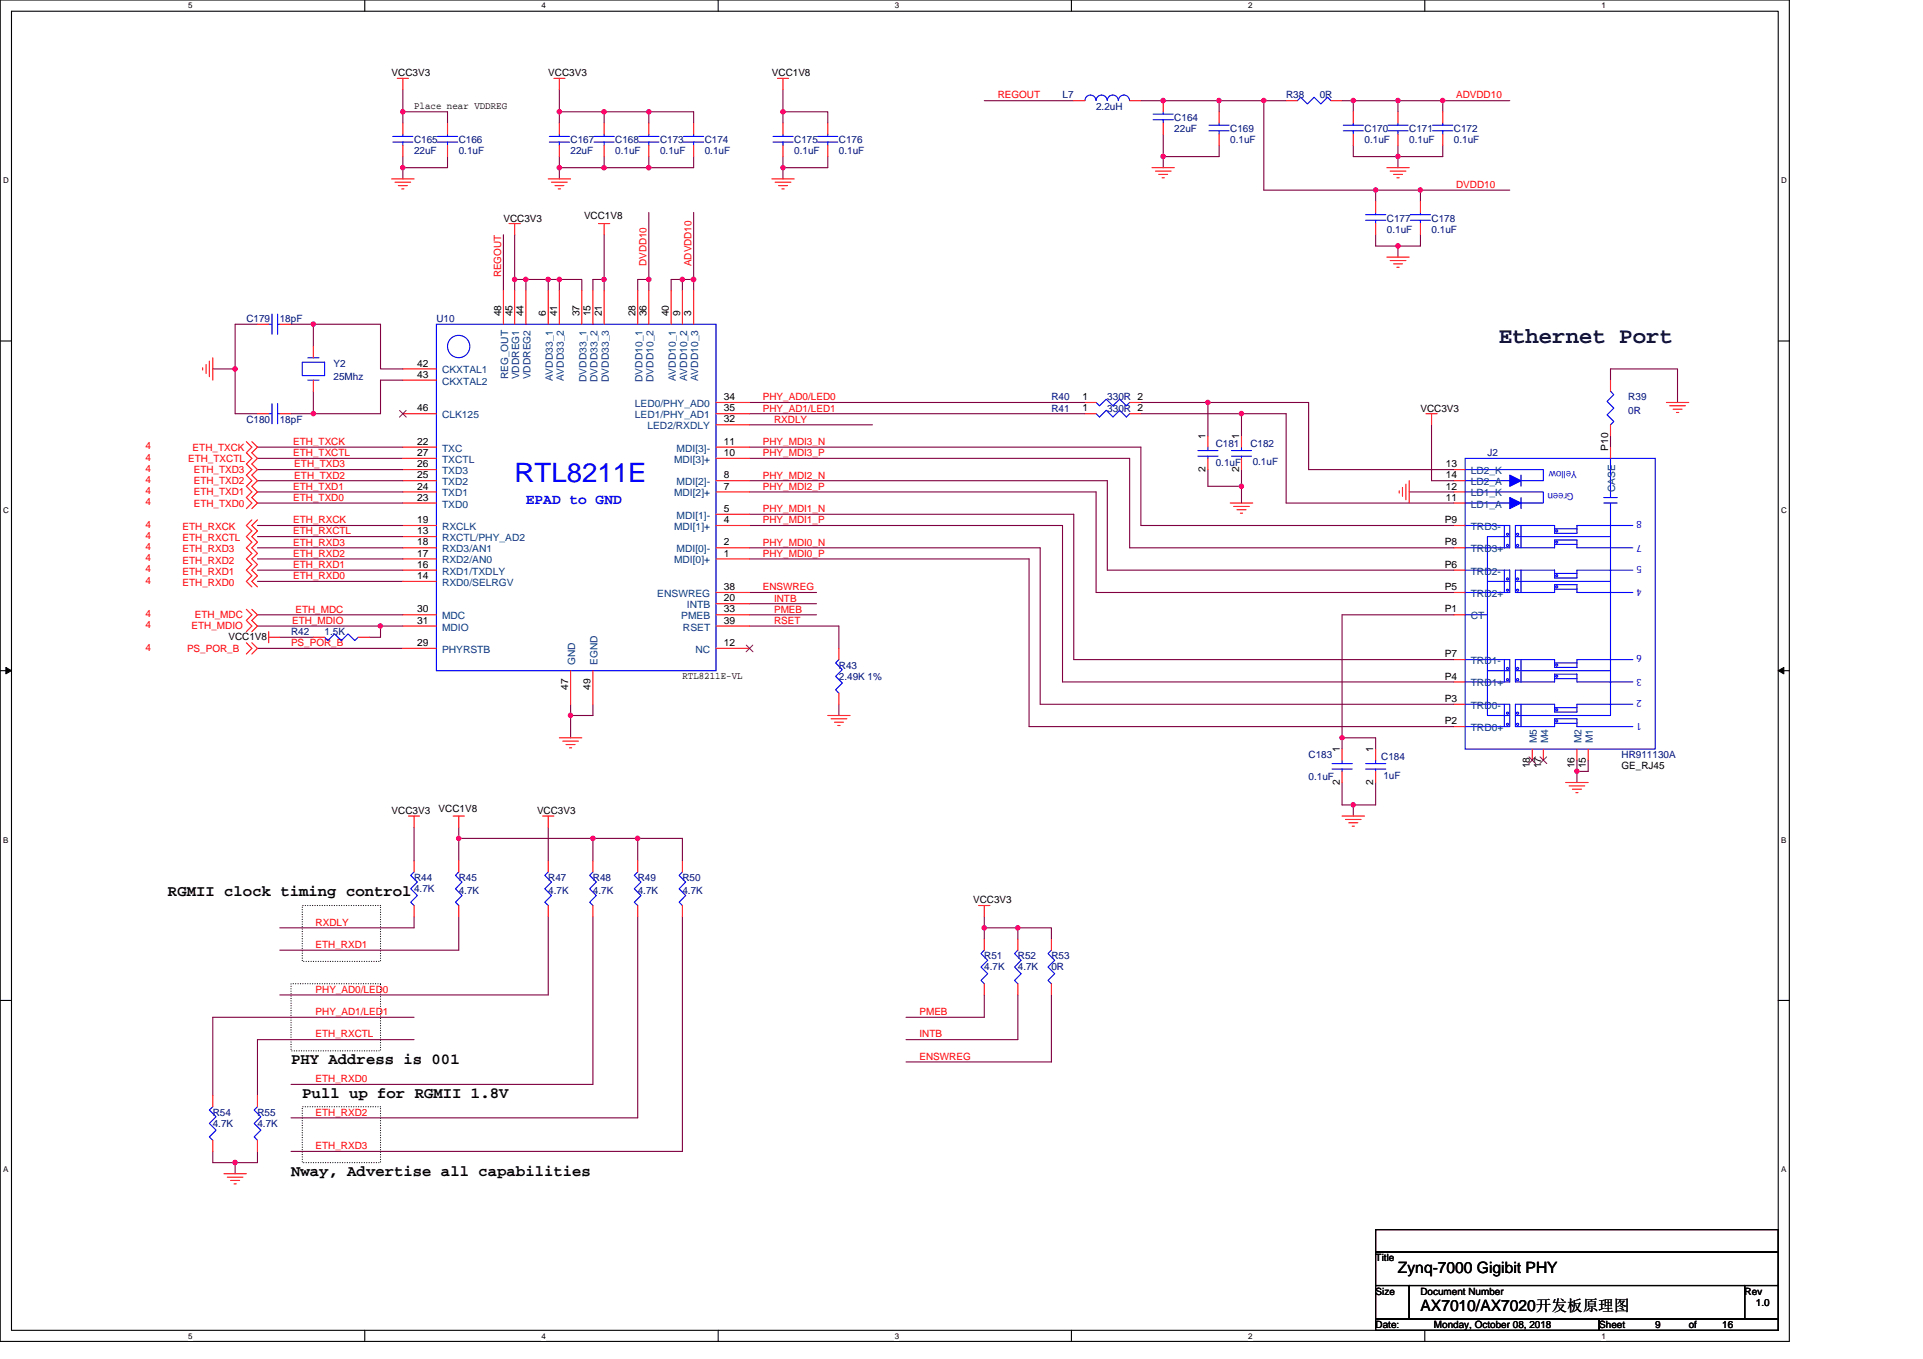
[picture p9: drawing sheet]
<svg xmlns="http://www.w3.org/2000/svg" width="297mm" height="210mm" viewBox="0 0 297 210" stroke-linecap="round" stroke-linejoin="round" font-family="sans-serif">
<path d="M0 0h276.4v207.3h-276.4zM1.8 1.7h272.9v203.8h-272.9z" fill="none" stroke="#000" stroke-width=".17"/>
<g fill="#fff">
<path d="M29.1 .2h.6v1.4h-.6z"/>
<path d="M29.1 205.7h.6v1.4h-.6z"/>
</g>
<path d="M56.3 0v1.7M56.3 205.5v1.8" fill="none" stroke="#000" stroke-width=".17"/>
<g fill="#fff">
<path d="M83.6 .2h.7v1.4h-.7z"/>
<path d="M83.6 205.7h.7v1.4h-.7z"/>
</g>
<path d="M110.9 0v1.7M110.9 205.5v1.8" fill="none" stroke="#000" stroke-width=".17"/>
<g fill="#fff">
<path d="M138.2 .2h.7v1.4h-.7z"/>
<path d="M138.2 205.7h.7v1.4h-.7z"/>
</g>
<path d="M165.5 0v1.7M165.5 205.5v1.8" fill="none" stroke="#000" stroke-width=".17"/>
<g fill="#fff">
<path d="M192.8 .2h.6v1.4h-.6z"/>
<path d="M192.8 205.7h.6v1.4h-.6z"/>
</g>
<path d="M220.1 0v1.7M220.1 205.5v1.8" fill="none" stroke="#000" stroke-width=".17"/>
<g fill="#fff">
<path d="M247.4 .2h.6v1.4h-.6z"/>
<path d="M247.4 205.7h.6v1.4h-.6z"/>
<path d="M.5 27.2h.8v1.4h-.8z"/>
<path d="M275.1 27.2h.9v1.4h-.9z"/>
<path d="M.5 78.1h.8v1.4h-.8z"/>
<path d="M275.1 78.1h.9v1.4h-.9z"/>
</g>
<path d="M0 52.7h1.8M274.7 52.7h1.7" fill="none" stroke="#000" stroke-width=".17"/>
<g fill="#fff">
<path d="M.5 129.1h.8v1.4h-.8z"/>
<path d="M275.1 129.1h.8v1.4h-.8z"/>
</g>
<path d="M0 103.6h1.8M274.7 103.6h1.7" fill="none" stroke="#000" stroke-width=".17"/>
<path d="M.9 103.1l.9 .5-.9 .5zM274.7 103.6l.8-.5v1z" fill="#000" stroke="#000" stroke-width=".15"/>
<g fill="#fff">
<path d="M.5 180h.8v1.4h-.8z"/>
<path d="M275.1 180h.8v1.4h-.8z"/>
</g>
<path d="M0 154.6h1.8M274.7 154.6h1.7M212.5 190h62.2v3.5h-62.2zM212.5 193.5h62.2v5.1h-62.2zM212.5 198.6h5.2v5.2h-5.2zM217.7 198.6h51.8v5.2h-51.8zM269.5 198.6h5.2v5.2h-5.2zM212.5 203.8h34.5v1.7h-34.5zM247 203.8h27.7v1.7h-27.7z" fill="none" stroke="#000" stroke-width=".17"/>
<path d="M46.7 139.9h12.1v8.6h-12.1zM45 152h13.8v10.4h-13.8zM46.7 171h12.1v8.6h-12.1z" fill="none" stroke="#000" stroke-width=".17" stroke-dasharray="0 .3"/>
<g fill="none" stroke="#800040" stroke-width=".17">
<path d="M62.2 17.3h6.9v1.7M62.2 17.3v1.7M62.2 13.8v3.5M86.4 13.8v3.5M86.4 17.3h6.9M86.4 17.3v1.7M93.3 17.3h6.9M93.3 17.3v1.7M100.2 17.3h6.9v1.7M100.2 17.3v1.7M120.9 17.3h7v1.7M120.9 13.8v5.2"/>
<path d="M152 15.6h13.9M176.2 15.6h12.1M188.3 15.6h6.9M188.3 15.6v1.7M195.2 15.6h3.5M195.2 15.6v13.8h17.3M207.3 15.6h1.7M209 15.6h6.9M209 15.6v1.7M215.9 15.6h7M215.9 15.6v1.7M222.9 15.6v1.7"/>
<path d="M222.9 15.6h10.3M62.2 24.2v1.7M62.2 25.9v1.7M69.1 24.2v1.7h-6.9M77.8 36.3v8.6M79.5 36.3v6.9M86.4 25.9h6.9M86.4 24.2v1.7M86.4 25.9v1.7M93.3 36.3v8.6M93.3 25.9h6.9M93.3 24.2v1.7"/>
<path d="M100.2 24.2v1.7M100.2 32.8v10.4M107.1 24.2v1.7h-6.9M107.1 32.8v10.4M120.9 24.2v1.7M120.9 25.9v1.7M127.9 24.2v1.7h-7M179.7 20.7v3.5M179.7 24.2v1.7M188.3 22.5v1.7h-8.6M209 22.5v1.7h6.9M212.5 29.4h6.9"/>
<path d="M212.5 29.4v1.7M212.5 36.3v1.7h3.4M215.9 22.5v1.7M215.9 38v1.7M215.9 24.2v1.7M219.4 29.4h13.8M219.4 29.4v1.7M219.4 36.3v1.7h-3.5M222.9 22.5v1.7h-7M32.9 57h3.4M36.3 57v6.9h3.5M39.8 50.1h-3.5v6.9"/>
<path d="M45 50.1h3.4M48.4 50.1h10.4v6.9h3.4M48.4 50.1v3.5M62.2 58.7h-3.4v5.2h-10.4M79.5 43.2h1.7M79.5 43.2v1.7M81.2 43.2h3.5v1.7M81.2 43.2v1.7M84.7 43.2h1.7v1.7M86.4 43.2h3.5v1.7M93.3 43.2h-1.7v1.7M100.2 43.2h-1.7v1.7"/>
<path d="M100.2 43.2v1.7M105.4 43.2v1.7M105.4 43.2h1.7M105.4 43.2h-1.7v1.7M107.1 43.2v1.7M248.8 58.7v-1.7h10.3v5.2M39.8 72.6h22.4M39.8 70.8h22.4M39.8 69.1h22.4M39.8 77.7h22.4M39.8 76h22.4M39.8 74.3h22.4"/>
<path d="M45 63.9h3.4M48.4 60.5v3.4M115.8 63.9h51.8M115.8 70.8h58.7v13.8h50.1M115.8 65.6h19M115.8 79.5h50.1v22.4h58.7M115.8 69.1h60.4v12.1h48.4M115.8 76h53.5v15.5h55.3M115.8 74.3h55.2v13.8h53.6M115.8 62.2h51.8M176.2 62.2h10.4M176.2 63.9h15.6"/>
<path d="M186.6 62.2h15.5v10.4h22.5M186.6 62.2v5.2M186.6 72.6v2.5h5.2M191.8 72.6v2.5M191.8 63.9h6.9v13.8h25.9M191.8 75.1v2.6M191.8 63.9v3.5M217.7 76h6.9M221.1 65.6v8.7h3.5M248.8 67.4v1.7M39.8 95h22.4M39.8 96.7h19v1.8h-1.8"/>
<path d="M39.8 82.9h22.4M39.8 89.8h22.4M39.8 84.6h22.4M39.8 86.4h22.4M39.8 88.1h22.4M39.8 81.2h22.4M43.2 98.5h5.2M58.8 96.7h3.4M115.8 96.7h13.8v3.5M115.8 84.6h44.9v24.2h63.9M115.8 81.2h48.3v24.2h60.5M115.8 86.4h43.2v25.9h65.6"/>
<path d="M115.8 93.3h10.3M115.8 95h10.3M115.8 91.5h10.3M224.6 95h-17.3v19M39.8 100.2h22.4M88.1 110.6v3.4M88.1 108.8v1.8M91.6 108.8v1.8h-3.5M129.6 108.8v1.8M207.3 114v1.7M207.3 114h5.2v1.7M243.6 119.2v1.7"/>
<path d="M243.6 117.5v1.7M245.3 117.5v1.7h-1.7M64 127.8v5.2M70.9 127.8v1.7M70.9 129.5h20.7M70.9 129.5v3.5M84.7 127.8v5.2M91.6 129.5h6.9M91.6 129.5v3.5M98.5 129.5h6.9v3.5M98.5 129.5v3.5M207.3 120.9v3.5h1.7"/>
<path d="M209 124.4v1.7M212.5 120.9v3.5h-3.5M64 157.2h-31.1v12.1M64 141.6v1.8h-20.8M70.9 141.6v5.2h-27.7M84.7 141.6v12.1h-41.5M91.6 141.6v26h-46.6M98.5 141.6v31.1h-53.5M105.4 141.6v36.3h-60.4M152 143.4v1.7M152 141.6v1.8M152 153.7v3.5h-12"/>
<path d="M152 143.4h5.2v1.7M157.2 153.7v6.9h-17.2M157.2 143.4h5.2v1.7M162.4 153.7v10.4h-22.4M32.9 177.9v1.7h3.4M36.3 179.6v1.8M39.8 177.9v1.7h-3.5M64 160.6h-24.2v8.7"/>
</g>
<g fill="#f0f" stroke="#f0f" stroke-width=".17">
<circle cx="222.8" cy="15.5" r=".34"/>
<circle cx="209" cy="15.5" r=".34"/>
<circle cx="215.9" cy="24.2" r=".34"/>
<circle cx="219.4" cy="29.4" r=".34"/>
<circle cx="215.9" cy="38" r=".34"/>
<circle cx="212.5" cy="29.4" r=".34"/>
<circle cx="215.9" cy="15.5" r=".34"/>
<circle cx="62.2" cy="17.3" r=".34"/>
<circle cx="179.7" cy="15.5" r=".34"/>
<circle cx="179.7" cy="24.2" r=".34"/>
<circle cx="62.2" cy="25.9" r=".34"/>
<circle cx="93.3" cy="25.9" r=".34"/>
<circle cx="86.4" cy="25.9" r=".34"/>
<circle cx="93.3" cy="17.3" r=".34"/>
<circle cx="86.4" cy="17.3" r=".34"/>
<circle cx="100.2" cy="17.3" r=".34"/>
<circle cx="100.2" cy="25.9" r=".34"/>
<circle cx="120.9" cy="17.3" r=".34"/>
<circle cx="120.9" cy="25.9" r=".34"/>
<circle cx="188.3" cy="15.5" r=".34"/>
<circle cx="209" cy="124.4" r=".34"/>
<circle cx="186.6" cy="62.2" r=".33"/>
<circle cx="191.8" cy="75.1" r=".33"/>
<circle cx="191.7" cy="63.9" r=".34"/>
<circle cx="243.6" cy="119.2" r=".34"/>
<circle cx="207.3" cy="114" r=".33"/>
<circle cx="48.4" cy="50.1" r=".34"/>
<circle cx="36.3" cy="57" r=".34"/>
<circle cx="48.4" cy="63.9" r=".34"/>
<circle cx="79.5" cy="43.2" r=".34"/>
<circle cx="88.1" cy="110.5" r=".34"/>
<circle cx="58.8" cy="96.7" r=".33"/>
<circle cx="100.2" cy="43.2" r=".34"/>
<circle cx="93.3" cy="43.2" r=".34"/>
<circle cx="84.7" cy="43.2" r=".34"/>
<circle cx="81.2" cy="43.2" r=".34"/>
<circle cx="86.4" cy="43.2" r=".34"/>
<circle cx="107.1" cy="43.2" r=".34"/>
<circle cx="105.4" cy="43.2" r=".34"/>
<circle cx="36.3" cy="179.6" r=".34"/>
<circle cx="98.5" cy="129.5" r=".34"/>
<circle cx="91.6" cy="129.5" r=".34"/>
<circle cx="70.8" cy="129.5" r=".34"/>
<circle cx="157.2" cy="143.4" r=".34"/>
<circle cx="152" cy="143.4" r=".34"/>
<circle cx="195.2" cy="15.5" r=".34"/>
</g>
<g fill="none" stroke="#f00" stroke-width=".17">
<path d="M61.4 12.1h1.7M62.2 12.1v1.7M62.2 19v1.7M69.1 19v1.7M85.6 12.1h1.7M86.4 12.1v1.7M86.4 19v1.7M93.3 19v1.7M100.2 19v1.7M107.1 19v1.7M120.1 12.1h1.7M120.9 12.1v1.7"/>
<path d="M120.9 19v1.7M127.9 19v1.7M165.9 15.6h1.7M174.5 15.6h1.7M179.7 15.6v1.7M179.7 19v1.7M188.3 17.3v1.7M198.7 15.6h1.7M205.6 15.6h1.7M209 17.3v1.7M215.9 17.3v1.7M222.9 17.3v1.7"/>
<path d="M60.5 27.6h3.5M61 28.2h2.4M61.5 28.7h1.4M62.1 29.2h.3M62.2 22.5v1.7M69.1 22.5v1.7M78.6 34.5h1.8M79.5 34.5v1.8M84.7 27.6h3.4M85.2 28.2h2.4M85.7 28.7h1.4M86.2 29.2h.4"/>
<path d="M86.4 22.5v1.7M92.5 34.5h1.7M93.3 22.5v1.7M93.3 34.5v1.8M100.2 22.5v1.7M107.1 22.5v1.7M119.2 27.6h3.5M119.7 28.2h2.5M120.3 28.7h1.3M120.8 29.2h.3M120.9 22.5v1.7M127.9 22.5v1.7"/>
<path d="M177.9 25.9h3.5M178.5 26.4h2.4M179 26.9h1.4M179.5 27.5h.3M188.3 20.7v1.8M209 20.7v1.8M212.5 31.1v1.7M212.5 34.5v1.8M214.2 25.9h3.5M214.2 39.7h3.5M214.7 26.4h2.5M215.3 26.9h1.3"/>
<path d="M215.8 27.5h.3M215.9 20.7v1.8M219.4 31.1v1.7M219.4 34.5v1.8M222.9 20.7v1.8M31.3 56.8v.4M31.8 56.3v1.4M32.3 55.8v2.4M32.9 55.3v3.4M39.8 50.1h1.7M43.2 50.1h1.8M48.4 53.6v1.7"/>
<path d="M48.4 58.7v1.8M62.2 57h5.2M62.2 58.7h5.2M77.8 44.9v5.2M79.5 44.9v5.2M81.2 44.9v5.2M84.7 44.9v5.2M86.4 44.9v5.2M89.9 44.9v5.2M91.6 44.9v5.2M93.3 44.9v5.2M98.5 44.9v5.2"/>
<path d="M100.2 44.9v5.2M103.7 44.9v5.2M105.4 44.9v5.2M107.1 44.9v5.2M214.7 40.3h2.5M215.3 40.8h1.3M215.8 41.3h.3M248.8 58.7v1.8M38.1 68.2l.8 .9-.8 .9 .8 .8-.8 .9 .8 .9-.8 .8 .8 .9-.8 .8 .8 .9-.8 .9 .8 .8-.8 .9M38.9 68.2l.9 .9-.9 .9 .9 .8-.9 .9 .9 .9-.9 .8 .9 .9-.9 .8 .9 .9-.9 .9 .9 .8-.9 .9M39.8 63.9h1.7M43.2 63.9h1.8"/>
<path d="M62.2 69.1h5.2M62.2 77.7h5.2M62.2 76h5.2M62.2 74.3h5.2M62.2 72.6h5.2M62.2 70.8h5.2M62.2 63.9h5.2M110.6 79.5h5.2M110.6 76h5.2M110.6 74.3h5.2M110.6 70.8h5.2M110.6 69.1h5.2"/>
<path d="M110.6 65.6h5.2M110.6 62.2h5.2M110.6 63.9h5.2M167.6 63.9h1.7M167.6 62.2h1.7M174.5 63.9h1.7M174.5 62.2h1.7M186.6 67.4v1.7M186.6 70.8v1.8M190 77.7h3.5M190.6 78.3h2.4M191.1 78.8h1.4"/>
<path d="M191.6 79.3h.3M191.8 67.4v1.7M191.8 70.8v1.8M216.1 75.8v.4M216.6 75.3v1.4M217.2 74.8v2.4M217.7 74.3v3.4M220.3 63.9h1.7M221.1 63.9v1.7M224.6 77.7h1.7M224.6 76h1.7M224.6 74.3h1.7"/>
<path d="M224.6 72.6h1.7M248.8 65.6v1.8M248.8 69.1v1.7M257.4 62.2h3.5M257.9 62.7h2.4M258.4 63.2h1.4M258.9 63.7h.4M38.1 94.1l.8 .9-.8 .9 .8 .8-.8 .9M38.1 99.3l.8 .9-.8 .8M38.9 80.3l-.8 .9 .8 .8-.8 .9 .8 .9-.8 .8 .8 .9-.8 .9 .8 .8-.8 .9 .8 .9-.8 .8 .8 .9M38.9 94.1l.9 .9-.9 .9 .9 .8-.9 .9M38.9 99.3l.9 .9-.9 .8"/>
<path d="M39.8 80.3l-.9 .9 .9 .8-.9 .9 .9 .9-.9 .8 .9 .9-.9 .9 .9 .8-.9 .9 .9 .9-.9 .8 .9 .9M41.5 98.5h1.7M41.5 97.6v1.7M48.4 98.5h1.7M55.3 98.5h1.7M62.2 82.9h5.2M62.2 89.8h5.2M62.2 88.1h5.2M62.2 86.4h5.2M62.2 84.6h5.2M62.2 81.2h5.2M62.2 95h5.2"/>
<path d="M62.2 96.7h5.2M110.6 86.4h5.2M110.6 84.6h5.2M110.6 81.2h5.2M110.6 93.3h5.2M110.6 95h5.2M110.6 91.5h5.2M110.6 96.7h5.2M224.6 91.5h1.7M224.6 88.1h1.7M224.6 84.6h1.7M224.6 81.2h1.7"/>
<path d="M224.6 95h1.7M62.2 100.2h5.2M86.4 114h3.5M86.9 114.5h2.4M87.4 115h1.4M88 115.5h.3M88.1 103.6v5.2M91.6 103.6v5.2M110.6 100.2h5.2M127.9 110.6h3.4M128.4 111.1h2.4M128.9 111.6h1.4"/>
<path d="M129.4 112.1h.4M129.6 107.1v1.7M129.6 100.2v1.7M207.3 115.7v1.8M207.3 119.2v1.7M212.5 115.7v1.8M212.5 119.2v1.7M224.6 112.3h1.7M224.6 108.8h1.7M224.6 105.4h1.7M224.6 101.9h1.7M236.7 115.7v1.8"/>
<path d="M238.4 115.7v1.8M243.6 115.7v1.8M245.3 115.7v1.8M63.1 126.1h1.7M64 126.1v1.7M64 139.9v1.7M64 133v1.7M70 126.1h1.7M70.9 126.1v1.7M70.9 139.9v1.7M70.9 133v1.7M83.8 126.1h1.8"/>
<path d="M84.7 126.1v1.7M84.7 139.9v1.7M84.7 133v1.7M91.6 139.9v1.7M91.6 133v1.7M98.5 139.9v1.7M98.5 133v1.7M105.4 139.9v1.7M105.4 133v1.7M151.2 139.9h1.7M152 139.9v1.7M207.3 126.1h3.5"/>
<path d="M207.8 126.6h2.4M208.3 127.1h1.4M208.9 127.7h.3M241.8 120.9h3.5M242.4 121.4h2.4M242.9 121.9h1.4M243.4 122.5h.4M152 152v1.7M152 145.1v1.7M157.2 152v1.7M157.2 145.1v1.7M162.4 152v1.7"/>
<path d="M162.4 145.1v1.7M32.9 176.2v1.7M32.9 169.3v1.7M39.8 176.2v1.7M39.8 169.3v1.7M34.6 181.4h3.5M35.1 181.9h2.4M35.6 182.4h1.4M36.1 182.9h.4"/>
</g>
<g fill="none" stroke="#00f" stroke-width=".17">
<path d="M167.6 15.5a.85 .85 0 0 1 .8-.8 .85 .85 0 0 1 .9 .8 .87 .87 0 0 1 .9-.8 .87 .87 0 0 1 .8 .8 .86 .86 0 0 1 .9-.8 .86 .86 0 0 1 .8 .8M172.8 15.5a.86 .86 0 0 1 .8-.8 .86 .86 0 0 1 .9 .8M178.1 18.5h3.1M178.1 17.6h3.1M179.7 17.3v.3M179.7 18.5v.5M186.7 19.3h3.2M188.3 19v.3M200.4 15.6l.5-.6 1 1.1 1.1-1.1 1 1.1 1.1-1.1 .5 .6M207.5 19.3h3.1M209 19v.3M214.4 19.3h3.1"/>
<path d="M215.9 19v.3M221.3 19.3h3.1M222.9 19v.3M60.7 21.9h3.1M60.7 21.1h3.1M62.2 20.7v.4M62.2 21.9v.6M67.6 21.9h3.1M67.6 21.1h3.1M69.1 20.7v.4M69.1 21.9v.6M84.9 21.9h3.1"/>
<path d="M84.9 21.1h3.1M86.4 20.7v.4M86.4 21.9v.6M91.8 21.9h3.1M91.8 21.1h3.1M93.3 20.7v.4M93.3 21.9v.6M98.7 21.9h3.1M98.7 21.1h3.1M100.2 20.7v.4M100.2 21.9v.6M105.6 21.9h3.1"/>
<path d="M105.6 21.1h3.1M107.1 20.7v.4M107.1 21.9v.6M119.4 21.9h3.1M119.4 21.1h3.1M120.9 20.7v.4M120.9 21.9v.6M126.3 21.9h3.1M126.3 21.1h3.1M127.9 20.7v.4M127.9 21.9v.6M186.7 20.2h3.2"/>
<path d="M188.3 20.2v.5M207.5 20.2h3.1M209 20.2v.5M210.9 34h3.2M210.9 33.2h3.2M212.5 32.8v.4M212.5 34v.5M214.4 20.2h3.1M215.9 20.2v.5M217.8 34h3.2M217.8 33.2h3.2M219.4 32.8v.4"/>
<path d="M219.4 34v.5M221.3 20.2h3.1M222.9 20.2v.5M41.5 50.1h.5M42 48.5v3.1M42.9 50.1h.3M42.9 48.5v3.1M46.7 56h3.4v2h-3.4zM47.5 55.3h1.8M47.5 58.7h1.8M67.4 50.1h43.2v53.5h-43.2zM41.5 63.9h.5"/>
<path d="M42 62.4v3.1M42.9 63.9h.3M42.9 62.4v3.1M174.5 63.9l-.5 .5-1.1-1-1 1-1-1-1.1 1-.5-.5M174.5 62.2l-.5 .5-1.1-1-1 1-1-1-1.1 1-.5-.5M185 69.6h3.1M185 70.5h3.1M186.6 69.1v.5M186.6 70.5v.3M190.2 69.6h3.1M190.2 70.5h3.1M191.8 69.1v.5"/>
<path d="M191.8 70.5v.3M226.3 70.8h29.4v44.9h-29.4zM226.3 76h12.1v1.7h-12.1M226.3 72.6h12.1v1.7h-12.1M234.9 76.9v1.7M234.9 73.4v1.7M247.7 76.9h2.1M247.7 77.7h2.1M248.8 70.8v6.1M248.8 77.7v32.9h-14.7M248.8 60.5l.5 .5-1.1 1 1.1 1.1-1.1 1 1.1 1-.5 .5M50.1 98.5l.5 .5 1.1-1.1 1 1.1 1.1-1.1 1 1.1 .5-.5"/>
<path d="M226.3 95h3.5M226.3 88.1h6.9v3.4h-6.9M226.3 81.2h6.9v3.4h-6.9M229.8 89.8h3.4M232.4 88.1v3.4M232.4 81.2v3.4M232.7 91.1h.3v.2h-.3zM232.7 84.2h.3v.2h-.3zM232.7 89.3h.3v.3h-.3zM232.7 82.4h.3v.3h-.3zM233.2 82.9h-3.4v27.7h3.4M234.1 89.8h14.7"/>
<path d="M234.1 82.9h14.7M234.3 89.3h.2v.3h-.2zM234.3 91.1h.2v.2h-.2zM234.3 82.4h.2v.3h-.2zM234.9 88.1v3.4M234.9 81.2v3.4M240.1 91h3.5M240.1 84.1h3.5M240.1 88.6h3.5M240.1 81.7h3.5M240.3 88.8h.3v.3h-.3zM240.3 90.6h.3v.2h-.3z"/>
<path d="M240.3 81.9h.3v.3h-.3zM240.3 83.7h.3v.2h-.3zM252.2 88.1h-8.6v1.2h-3.5v-1.2h-6v3.4h6v-1.2h3.5v1.2h8.6M252.2 81.2h-8.6v1.2h-3.5v-1.2h-6v3.4h6v-1.2h3.5v1.2h8.6M129.6 101.9l-.5 .5 1 1.1-1 1 1 1-1 1.1 .5 .5M205.8 118h3.1M205.8 118.8h3.1M207.3 117.5v.5M207.3 118.8v.4M210.9 118h3.2M210.9 118.8h3.2M212.5 117.5v.5"/>
<path d="M212.5 118.8v.4M226.3 108.8h6.9v3.5h-6.9M226.3 101.9h6.9v3.5h-6.9M229.8 103.6h3.4M232.4 108.8v3.5M232.4 101.9v3.5M232.7 111.8h.3v.2h-.3zM232.7 110.1h.3v.2h-.3zM232.7 104.9h.3v.2h-.3zM232.7 103.2h.3v.2h-.3zM234.1 103.6h14.7M234.3 111.8h.2v.2h-.2z"/>
<path d="M234.3 103.2h.2v.2h-.2zM234.3 104.9h.2v.2h-.2zM234.9 108.8v3.5M234.9 101.9v3.5M240.1 111.8h3.5M240.1 109.3h3.5M240.1 104.9h3.5M240.1 102.4h3.5M240.3 111.3h.3v.2h-.3zM240.3 109.6h.3v.2h-.3zM240.3 102.6h.3v.3h-.3zM240.3 104.4h.3v.2h-.3z"/>
<path d="M252.2 108.8h-8.6v1.2h-3.5v-1.2h-6v3.5h6v-1.2h3.5v1.2h8.6M252.2 101.9h-8.6v1.2h-3.5v-1.2h-6v3.5h6v-1.2h3.5v1.2h8.6M64 134.7l-.6 .6 1.1 1-1.1 1 1.1 1.1-1.1 1 .6 .5M70.9 134.7l-.5 .6 1 1-1 1 1 1.1-1 1 .5 .5M84.7 134.7l-.5 .6 1 1-1 1 1 1.1-1 1 .5 .5M91.6 134.7l-.5 .6 1 1-1 1 1 1.1-1 1 .5 .5M98.5 134.7l-.5 .6 1 1-1 1 1 1.1-1 1 .5 .5M105.4 134.7l-.5 .6 1 1-1 1 1 1.1-1 1 .5 .5M152 146.8l-.5 .5 1.1 1.1-1.1 1 1.1 1.1-1.1 1 .5 .5M157.2 146.8l-.5 .5 1 1.1-1 1 1 1.1-1 1 .5 .5M162.4 146.8l-.5 .5 1 1.1-1 1 1 1.1-1 1 .5 .5M32.9 171l-.6 .5 1.1 1.1-1.1 1 1.1 1-1.1 1.1 .6 .5"/>
<path d="M39.8 171l-.5 .5 1 1.1-1 1 1 1-1 1.1 .5 .5"/>
<circle cx="70.8" cy="53.5" r="1.73"/>
<circle cx="234.4" cy="84.3" r=".17"/>
<circle cx="234.4" cy="110.2" r=".17"/>
</g>
<path d="M61.7 63.4l1.1 1.1M62.7 63.4l-1 1.1M115.3 99.7l1 1M116.3 99.7l-1.1 1M236.2 116.9l1 1.1M237.2 116.9l-1 1.1M237.9 116.9l1 1.1M238.9 116.9l-1 1.1" fill="none" stroke="#804000" stroke-width=".15"/>
<g fill="#00f" stroke="#00f" stroke-width=".17">
<path d="M233.2 76.9l1.7 .8-1.7 .9z" fill-rule="evenodd"/>
<path d="M233.2 73.4l1.7 .9-1.7 .8z" fill-rule="evenodd"/>
</g>
<text font-size="4.1" fill="#00f" x="79.5" y="74.5">RTL8211E</text>
<text font-size="3.5" fill="#000040" x="231.5" y="53">Ethernet Port</text>
<g font-size="2.4">
<text x="25.9" y="138.5">RGMII clock timing control</text>
<text x="45" y="164.4">PHY Address is 001</text>
<text x="46.7" y="169.6">Pull up for RGMII 1.8V</text>
<text x="45" y="181.7">Nway, Advertise all capabilities</text>
<text x="215.9" y="196.7">Zynq-7000 Gigibit PHY</text>
<text x="219.4" y="202.5">AX7010/AX7020开发板原理图</text>
</g>
<text font-size="2.2" fill="#00f" x="81.2" y="77.9">EPAD to GND</text>
<g font-size="1.5">
<text x="60.5" y="11.8">VCC3V3</text>
<text x="84.7" y="11.8">VCC3V3</text>
<text x="119.2" y="11.8">VCC1V8</text>
<text x="64" y="16.8">Place near VDDREG</text>
<text x="77.8" y="34.2">VCC3V3</text>
<text x="90.2" y="33.9">VCC1V8</text>
<text x="77.4" y="48.9" transform="rotate(-90 77.4 48.9)">48</text>
<text x="79.1" y="48.9" transform="rotate(-90 79.1 48.9)">45</text>
<text x="80.9" y="48.9" transform="rotate(-90 80.9 48.9)">44</text>
<text x="84.3" y="48.9" transform="rotate(-90 84.3 48.9)">6</text>
<text x="86" y="48.9" transform="rotate(-90 86 48.9)">41</text>
<text x="89.5" y="48.9" transform="rotate(-90 89.5 48.9)">37</text>
<text x="91.2" y="48.9" transform="rotate(-90 91.2 48.9)">15</text>
<text x="93" y="48.9" transform="rotate(-90 93 48.9)">21</text>
<text x="98.1" y="48.9" transform="rotate(-90 98.1 48.9)">28</text>
<text x="99.9" y="48.9" transform="rotate(-90 99.9 48.9)">36</text>
<text x="103.3" y="48.9" transform="rotate(-90 103.3 48.9)">40</text>
<text x="105" y="48.9" transform="rotate(-90 105 48.9)">9</text>
<text x="106.8" y="48.9" transform="rotate(-90 106.8 48.9)">3</text>
<text x="64.4" y="56.6">42</text>
<text x="64.4" y="58.4">43</text>
<text x="64.4" y="63.6">46</text>
<text x="111.8" y="61.8">34</text>
<text x="111.8" y="63.6">35</text>
<text x="111.8" y="65.3">32</text>
<text x="167.2" y="63.6">1</text>
<text x="167.2" y="61.8">1</text>
<text x="219.4" y="63.6">VCC3V3</text>
<text x="64.4" y="68.7">22</text>
<text x="64.4" y="70.5">27</text>
<text x="111.8" y="68.7">11</text>
<text x="111.8" y="70.5">10</text>
<text x="186.2" y="67.9" transform="rotate(-90 186.2 67.9)">1</text>
<text x="191.4" y="67.9" transform="rotate(-90 191.4 67.9)">1</text>
<text x="248.4" y="69.6" transform="rotate(-90 248.4 69.6)">P10</text>
<text x="64.4" y="77.4">23</text>
<text x="64.4" y="75.6">24</text>
<text x="64.4" y="73.9">25</text>
<text x="64.4" y="72.2">26</text>
<text x="111.8" y="73.9">8</text>
<text x="111.8" y="75.6">7</text>
<text x="186.2" y="72.9" transform="rotate(-90 186.2 72.9)">2</text>
<text x="191.4" y="72.9" transform="rotate(-90 191.4 72.9)">2</text>
<text x="223.3" y="77.4">11</text>
<text x="223.3" y="75.6">12</text>
<text x="223.3" y="73.9">14</text>
<text x="223.3" y="72.2">13</text>
<text x="64.4" y="82.6">13</text>
<text x="64.4" y="80.8">19</text>
<text x="111.8" y="79.1">5</text>
<text x="111.8" y="80.8">4</text>
<text x="223.2" y="80.8">P9</text>
<text x="64.4" y="89.5">14</text>
<text x="64.4" y="87.7">16</text>
<text x="64.4" y="86">17</text>
<text x="64.4" y="84.3">18</text>
<text x="111.8" y="84.3">2</text>
<text x="111.8" y="86">1</text>
<text x="223.2" y="87.7">P6</text>
<text x="223.2" y="84.3">P8</text>
<text x="64.4" y="94.6">30</text>
<text x="111.8" y="94.6">33</text>
<text x="111.8" y="91.2">38</text>
<text x="111.8" y="92.9">20</text>
<text x="223.2" y="91.2">P5</text>
<text x="223.2" y="94.6">P1</text>
<text x="35.3" y="98.8">VCC1V8</text>
<text x="64.4" y="99.8">29</text>
<text x="64.4" y="96.4">31</text>
<text x="111.8" y="96.4">39</text>
<text x="111.8" y="99.8">12</text>
<text x="223.2" y="101.6">P7</text>
<text x="87.8" y="106.6" transform="rotate(-90 87.8 106.6)">47</text>
<text x="91.2" y="106.6" transform="rotate(-90 91.2 106.6)">49</text>
<text x="105.4" y="104.9">RTL8211E-VL</text>
<text x="223.2" y="105">P4</text>
<text x="223.2" y="111.9">P2</text>
<text x="223.2" y="108.5">P3</text>
<text x="206.9" y="116.2" transform="rotate(-90 206.9 116.2)">1</text>
<text x="212.1" y="116.2" transform="rotate(-90 212.1 116.2)">1</text>
<text x="236.3" y="118.7" transform="rotate(-90 236.3 118.7)">18</text>
<text x="238" y="118.7" transform="rotate(-90 238 118.7)">17</text>
<text x="243.2" y="118.7" transform="rotate(-90 243.2 118.7)">16</text>
<text x="245" y="118.7" transform="rotate(-90 245 118.7)">15</text>
<text x="250.5" y="118.9">GE_RJ45</text>
<text x="60.5" y="125.8">VCC3V3</text>
<text x="67.8" y="125.4">VCC1V8</text>
<text x="82.9" y="125.8">VCC3V3</text>
<text x="206.9" y="121.3" transform="rotate(-90 206.9 121.3)">2</text>
<text x="212.1" y="121.3" transform="rotate(-90 212.1 121.3)">2</text>
<text x="150.3" y="139.6">VCC3V3</text>
<text x="212.5" y="194.9">Title</text>
<text x="212.5" y="200">Size</text>
<text x="219.4" y="200">Document Number</text>
<text x="269.5" y="200">Rev</text>
<text x="271.2" y="201.8">1.0</text>
<text x="212.5" y="205.2">Date:</text>
<text x="221.5" y="205.2">Monday, October 08, 2018</text>
<text x="247" y="205.2">Sheet</text>
<text x="255.7" y="205.2">9</text>
<text x="260.9" y="205.2">of</text>
<text x="266" y="205.2">16</text>
</g>
<g font-size="1.5" fill="#f00">
<text x="154.1" y="15.2">REGOUT</text>
<text x="224.9" y="15.2">ADVDD10</text>
<text x="224.9" y="29">DVDD10</text>
<text x="99.9" y="41.1" transform="rotate(-90 99.9 41.1)">DVDD10</text>
<text x="106.8" y="41.1" transform="rotate(-90 106.8 41.1)">ADVDD10</text>
<text x="77.4" y="42.8" transform="rotate(-90 77.4 42.8)">REGOUT</text>
<text x="117.8" y="63.6">PHY_AD1/LED1</text>
<text x="117.8" y="61.8">PHY_AD0/LED0</text>
<text x="119.6" y="65.3">RXDLY</text>
<text x="22.5" y="69.4">4</text>
<text x="22.5" y="71.2">4</text>
<text x="29.1" y="71.4">ETH_TXCTL</text>
<text x="29.8" y="69.6">ETH_TXCK</text>
<text x="45.3" y="70.5">ETH_TXCTL</text>
<text x="45.3" y="68.7">ETH_TXCK</text>
<text x="117.8" y="70.5">PHY_MDI3_P</text>
<text x="117.8" y="68.7">PHY_MDI3_N</text>
<text x="22.5" y="72.9">4</text>
<text x="22.5" y="74.6">4</text>
<text x="22.5" y="76.4">4</text>
<text x="29.9" y="73.1">ETH_TXD3</text>
<text x="29.9" y="74.8">ETH_TXD2</text>
<text x="29.9" y="76.5">ETH_TXD1</text>
<text x="45.3" y="77.4">ETH_TXD0</text>
<text x="45.3" y="75.7">ETH_TXD1</text>
<text x="45.5" y="73.9">ETH_TXD2</text>
<text x="45.5" y="72.2">ETH_TXD3</text>
<text x="117.8" y="73.9">PHY_MDI2_N</text>
<text x="117.8" y="75.7">PHY_MDI2_P</text>
<text x="22.5" y="83.3">4</text>
<text x="22.5" y="81.6">4</text>
<text x="22.5" y="78.1">4</text>
<text x="28.2" y="83.6">ETH_RXCTL</text>
<text x="28.2" y="81.9">ETH_RXCK</text>
<text x="29.9" y="78.3">ETH_TXD0</text>
<text x="45.3" y="82.6">ETH_RXCTL</text>
<text x="45.3" y="80.9">ETH_RXCK</text>
<text x="117.8" y="80.9">PHY_MDI1_P</text>
<text x="117.8" y="79.1">PHY_MDI1_N</text>
<text x="22.5" y="85">4</text>
<text x="22.5" y="86.7">4</text>
<text x="22.5" y="88.5">4</text>
<text x="28.2" y="85.3">ETH_RXD3</text>
<text x="28.2" y="87.1">ETH_RXD2</text>
<text x="28.2" y="88.8">ETH_RXD1</text>
<text x="45.3" y="89.5">ETH_RXD0</text>
<text x="45.3" y="84.3">ETH_RXD3</text>
<text x="45.3" y="86">ETH_RXD2</text>
<text x="45.3" y="87.8">ETH_RXD1</text>
<text x="117.8" y="86">PHY_MDI0_P</text>
<text x="117.8" y="84.3">PHY_MDI0_N</text>
<text x="22.5" y="95.4">4</text>
<text x="22.5" y="90.2">4</text>
<text x="28.2" y="90.5">ETH_RXD0</text>
<text x="30.1" y="95.5">ETH_MDC</text>
<text x="45.6" y="94.7">ETH_MDC</text>
<text x="117.8" y="91.2">ENSWREG</text>
<text x="119.6" y="92.9">INTB</text>
<text x="119.6" y="94.7">PMEB</text>
<text x="22.5" y="100.5">4</text>
<text x="22.5" y="97.1">4</text>
<text x="28.9" y="100.7">PS_POR_B</text>
<text x="29.6" y="97.3">ETH_MDIO</text>
<text x="45" y="99.8">PS_POR_B</text>
<text x="45.1" y="96.4">ETH_MDIO</text>
<text x="119.6" y="96.4">RSET</text>
<text x="48.7" y="143">RXDLY</text>
<text x="48.7" y="146.5">ETH_RXD1</text>
<text x="48.7" y="153.4">PHY_AD0/LED0</text>
<text x="48.7" y="156.8">PHY_AD1/LED1</text>
<text x="48.7" y="160.3">ETH_RXCTL</text>
<text x="142" y="156.8">PMEB</text>
<text x="142" y="160.3">INTB</text>
<text x="48.7" y="167.2">ETH_RXD0</text>
<text x="142" y="163.7">ENSWREG</text>
<text x="48.7" y="172.4">ETH_RXD2</text>
<text x="48.7" y="177.6">ETH_RXD3</text>
</g>
<g font-size="1.5" fill="#000080">
<text x="164.1" y="15.2">L7</text>
<text x="169.3" y="17">2.2uH</text>
<text x="198.7" y="15.2">R38</text>
<text x="203.9" y="15.2">0R</text>
<text x="64" y="22.1">C165</text>
<text x="64" y="23.9">22uF</text>
<text x="70.9" y="22.1">C166</text>
<text x="70.9" y="23.9">0.1uF</text>
<text x="88.1" y="22.1">C167</text>
<text x="88.1" y="23.9">22uF</text>
<text x="95" y="22.1">C168</text>
<text x="95" y="23.9">0.1uF</text>
<text x="102" y="22.1">C173</text>
<text x="102" y="23.9">0.1uF</text>
<text x="108.9" y="22.1">C174</text>
<text x="108.9" y="23.9">0.1uF</text>
<text x="122.7" y="22.1">C175</text>
<text x="122.7" y="23.9">0.1uF</text>
<text x="129.6" y="22.1">C176</text>
<text x="129.6" y="23.9">0.1uF</text>
<text x="181.4" y="18.7">C164</text>
<text x="181.4" y="20.4">22uF</text>
<text x="190" y="20.4">C169</text>
<text x="190" y="22.1">0.1uF</text>
<text x="210.8" y="20.4">C170</text>
<text x="210.8" y="22.1">0.1uF</text>
<text x="217.7" y="20.4">C171</text>
<text x="217.7" y="22.1">0.1uF</text>
<text x="224.6" y="20.4">C172</text>
<text x="224.6" y="22.1">0.1uF</text>
<text x="214.2" y="34.2">C177</text>
<text x="214.2" y="35.9">0.1uF</text>
<text x="221.1" y="34.2">C178</text>
<text x="221.1" y="35.9">0.1uF</text>
<text x="38.1" y="49.8">C179</text>
<text x="43.2" y="49.8">18pF</text>
<text x="67.4" y="49.8">U10</text>
<text x="51.5" y="56.7">Y2</text>
<text x="51.5" y="58.8">25Mhz</text>
<text x="38.1" y="65.3">C180</text>
<text x="43.2" y="65.3">18pF</text>
<text x="162.4" y="63.6">R41</text>
<text x="162.4" y="61.8">R40</text>
<text x="171" y="63.6">330R 2</text>
<text x="171" y="61.8">330R 2</text>
<text x="251.5" y="61.8">R39</text>
<text x="251.5" y="63.9">0R</text>
<text x="187.8" y="69.1">C181</text>
<text x="193.1" y="69.1">C182</text>
<text x="193.5" y="71.9">0.1uF</text>
<text x="229.8" y="70.5">J2</text>
<text x="187.8" y="72.1">0.1uF</text>
<text x="45" y="98.1">R42</text>
<text x="50.1" y="98.1">1.5K</text>
<text x="129.6" y="103.3">R43</text>
<text x="129.6" y="105">2.49K 1%</text>
<text x="202.1" y="117.1">C183</text>
<text x="213.4" y="117.5">C184</text>
<text x="250.5" y="117.1">HR911130A</text>
<text x="202.1" y="120.6">0.1uF</text>
<text x="213.7" y="120.4">1uF</text>
<text x="64" y="136.1">R44</text>
<text x="64" y="137.9">4.7K</text>
<text x="70.9" y="136.1">R45</text>
<text x="84.7" y="136.1">R47</text>
<text x="91.6" y="136.1">R48</text>
<text x="98.5" y="136.1">R49</text>
<text x="105.4" y="136.1">R50</text>
<text x="70.9" y="138.2">4.7K</text>
<text x="84.7" y="138.2">4.7K</text>
<text x="91.6" y="138.2">4.7K</text>
<text x="98.5" y="138.2">4.7K</text>
<text x="105.4" y="138.2">4.7K</text>
<text x="152" y="148.2">R51</text>
<text x="152" y="149.9">4.7K</text>
<text x="157.2" y="148.2">R52</text>
<text x="157.2" y="149.9">4.7K</text>
<text x="162.4" y="148.2">R53</text>
<text x="162.4" y="149.9">0R</text>
<text x="32.9" y="172.4">R54</text>
<text x="39.8" y="172.4">R55</text>
<text x="32.9" y="174.1">4.7K</text>
<text x="39.8" y="174.1">4.7K</text>
</g>
<g font-size="1.5" fill="#004080">
<text x="68.3" y="57.7">CKXTAL1</text>
<text x="68.3" y="59.4">CKXTAL2</text>
<text x="78.5" y="58.6" transform="rotate(-90 78.5 58.6)">REG_OUT</text>
<text x="80.2" y="58.6" transform="rotate(-90 80.2 58.6)">VDDREG1</text>
<text x="82" y="58.6" transform="rotate(-90 82 58.6)">VDDREG2</text>
<text x="85.4" y="58.9" transform="rotate(-90 85.4 58.9)">AVDD33_1</text>
<text x="87.1" y="58.9" transform="rotate(-90 87.1 58.9)">AVDD33_2</text>
<text x="90.6" y="59" transform="rotate(-90 90.6 59)">DVDD33_1</text>
<text x="92.3" y="59" transform="rotate(-90 92.3 59)">DVDD33_2</text>
<text x="94" y="59" transform="rotate(-90 94 59)">DVDD33_3</text>
<text x="99.2" y="59" transform="rotate(-90 99.2 59)">DVDD10_1</text>
<text x="100.9" y="59" transform="rotate(-90 100.9 59)">DVDD10_2</text>
<text x="104.4" y="58.9" transform="rotate(-90 104.4 58.9)">AVDD10_1</text>
<text x="106.1" y="58.9" transform="rotate(-90 106.1 58.9)">AVDD10_2</text>
<text x="107.9" y="58.9" transform="rotate(-90 107.9 58.9)">AVDD10_3</text>
<text x="68.3" y="64.6">CLK125</text>
<text x="98.1" y="62.9">LED0/PHY_AD0</text>
<text x="98.1" y="64.6">LED1/PHY_AD1</text>
<text x="68.3" y="69.8">TXC</text>
<text x="68.3" y="71.5">TXCTL</text>
<text x="100" y="66.3">LED2/RXDLY</text>
<text x="104.1" y="71.5">MDI[3]+</text>
<text x="104.5" y="69.8">MDI[3]-</text>
<text x="68.3" y="76.7">TXD1</text>
<text x="68.3" y="75">TXD2</text>
<text x="68.3" y="73.3">TXD3</text>
<text x="104.1" y="76.7">MDI[2]+</text>
<text x="104.5" y="75">MDI[2]-</text>
<text x="227.2" y="76.7">LD1_K</text>
<text x="227.2" y="75">LD2_A</text>
<text x="227.2" y="73.3">LD2_K</text>
<text x="249.5" y="76" transform="rotate(-90 249.5 76)">CASE</text>
<text x="68.3" y="83.6">RXCTL/PHY_AD2</text>
<text x="68.3" y="81.9">RXCLK</text>
<text x="68.3" y="78.4">TXD0</text>
<text x="104.1" y="81.9">MDI[1]+</text>
<text x="104.5" y="80.2">MDI[1]-</text>
<text x="227.2" y="81.9">TRD3-</text>
<text x="227.2" y="78.4">LD1_A</text>
<text x="68.3" y="88.8">RXD1/TXDLY</text>
<text x="68.3" y="87.1">RXD2/AN0</text>
<text x="68.3" y="85.3">RXD3/AN1</text>
<text x="104.1" y="87.1">MDI[0]+</text>
<text x="104.5" y="85.3">MDI[0]-</text>
<text x="227.2" y="88.8">TRD2-</text>
<text x="227.2" y="85.3">TRD3+</text>
<text x="68.3" y="90.5">RXD0/SELRGV</text>
<text x="68.3" y="95.7">MDC</text>
<text x="101.5" y="92.2">ENSWREG</text>
<text x="105.2" y="95.7">PMEB</text>
<text x="106.1" y="94">INTB</text>
<text x="227.2" y="92.2">TRD2+</text>
<text x="227.2" y="95.7">CT</text>
<text x="68.3" y="100.9">PHYRSTB</text>
<text x="68.3" y="97.4">MDIO</text>
<text x="105.5" y="97.4">RSET</text>
<text x="107.4" y="100.9">NC</text>
<text x="88.9" y="102.8" transform="rotate(-90 88.9 102.8)">GND</text>
<text x="92.3" y="102.8" transform="rotate(-90 92.3 102.8)">EGND</text>
<text x="227.2" y="106.1">TRD1+</text>
<text x="227.2" y="102.6">TRD1-</text>
<text x="227.2" y="113">TRD0+</text>
<text x="227.2" y="109.5">TRD0-</text>
<text x="237.4" y="114.9" transform="rotate(-90 237.4 114.9)">M5</text>
<text x="239.1" y="114.9" transform="rotate(-90 239.1 114.9)">M4</text>
<text x="244.3" y="114.9" transform="rotate(-90 244.3 114.9)">M2</text>
<text x="246" y="114.9" transform="rotate(-90 246 114.9)">M1</text>
</g>
<g font-size="1.5" fill="#00f">
<text x="243.1" y="76.2" transform="rotate(180 243.1 76.2)">Green</text>
<text x="243.6" y="72.7" transform="rotate(180 243.6 72.7)">Yellow</text>
<text x="253.6" y="80.5" transform="rotate(180 253.6 80.5)">8</text>
<text x="253.6" y="87.4" transform="rotate(180 253.6 87.4)">5</text>
<text x="253.6" y="84.1" transform="rotate(180 253.6 84.1)">7</text>
<text x="253.6" y="91" transform="rotate(180 253.6 91)">4</text>
<text x="253.6" y="101.2" transform="rotate(180 253.6 101.2)">6</text>
<text x="253.6" y="104.9" transform="rotate(180 253.6 104.9)">3</text>
<text x="253.6" y="111.8" transform="rotate(180 253.6 111.8)">1</text>
<text x="253.6" y="108.1" transform="rotate(180 253.6 108.1)">2</text>
</g>
<g font-size="1.2">
<text x="29.1" y="1.3">5</text>
<text x="83.6" y="1.3">4</text>
<text x="138.2" y="1.3">3</text>
<text x="192.8" y="1.3">2</text>
<text x="247.4" y="1.3">1</text>
<text x=".5" y="28.3">D</text>
<text x="275.1" y="28.3">D</text>
<text x=".5" y="79.2">C</text>
<text x="275.1" y="79.2">C</text>
<text x=".5" y="130.2">B</text>
<text x="275.1" y="130.2">B</text>
<text x=".5" y="181.1">A</text>
<text x="275.1" y="181.1">A</text>
<text x="29.1" y="206.8">5</text>
<text x="83.6" y="206.8">4</text>
<text x="138.2" y="206.8">3</text>
<text x="192.8" y="206.8">2</text>
<text x="247.4" y="206.8">1</text>
</g>
</svg>
